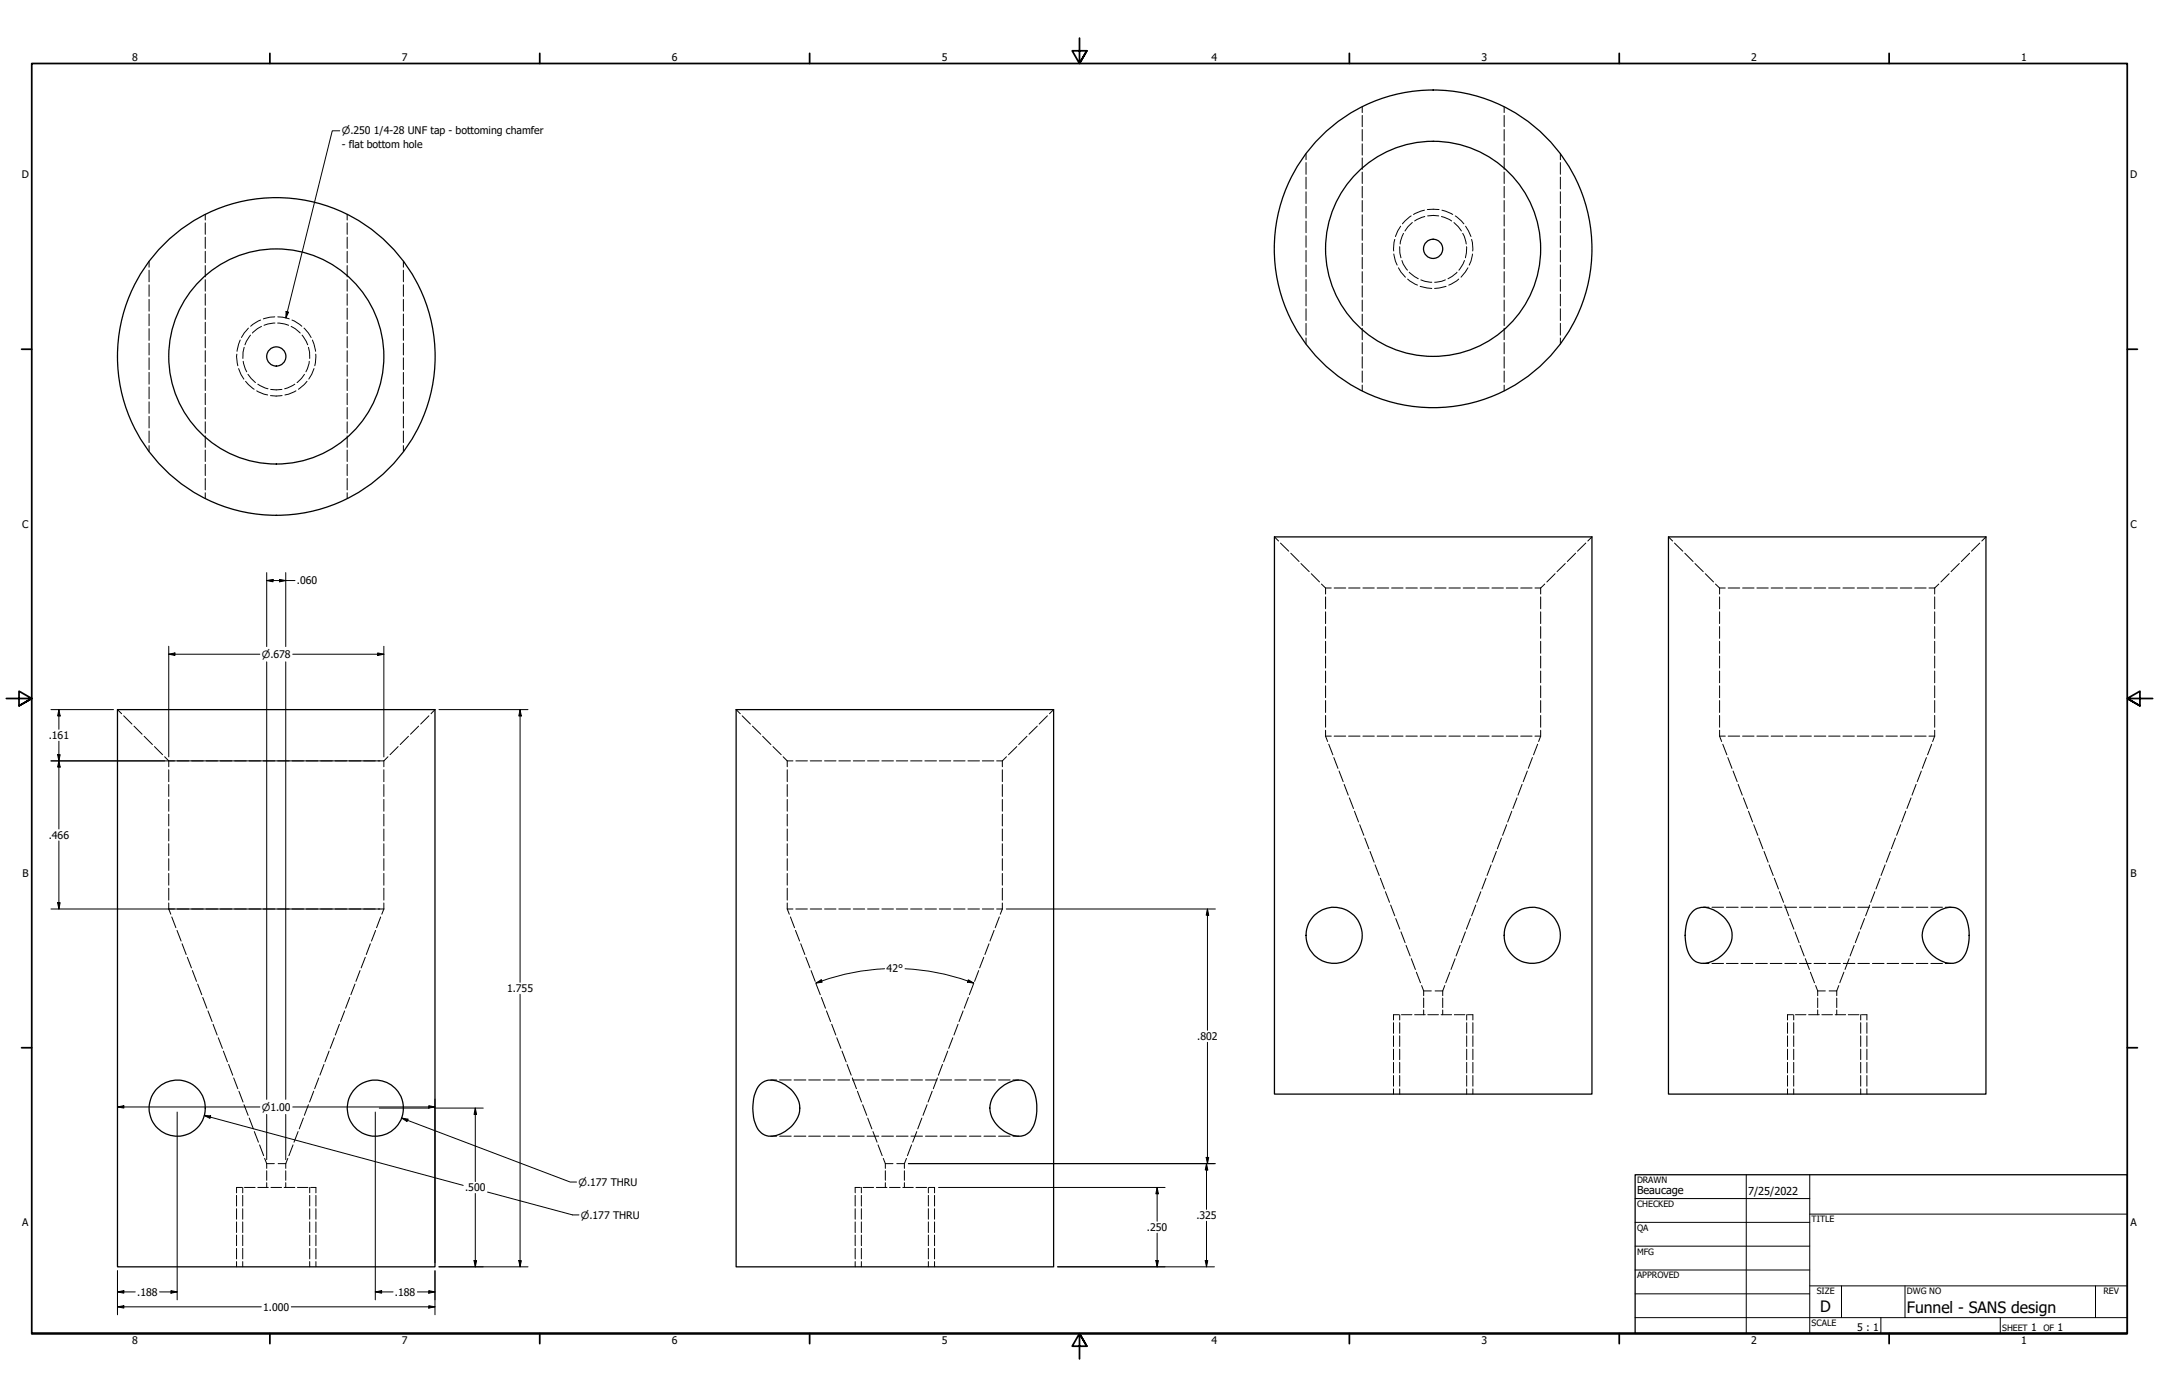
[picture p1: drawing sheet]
<svg xmlns="http://www.w3.org/2000/svg" width="864mm" height="559mm" viewBox="0 0 864 559" stroke-linecap="round" stroke-linejoin="round" font-family="sans-serif">
<!-- layer: Hidden (ANSI) -->
<g fill="none" stroke="#000" stroke-width=".4">
<path d="M544.9 42.7v2.3M544.9 46.2v4.5M544.9 51.8v4.6M544.9 57.5v4.5M601.7 42.7v2.3M601.7 46.2v4.5M601.7 51.8v4.6M601.7 57.5v4.5M522.4 61.5v2.4M522.4 65v4.7M522.4 70.9v4.7M522.4 76.7v4.7"/>
<path d="M544.9 63.2v4.6M544.9 68.8v4.6M544.9 74.5v4.6M601.7 63.2v4.6M601.7 68.8v4.6M601.7 74.5v4.6M624.1 61.5v2.4M624.1 65v4.7M624.1 70.9v4.7M624.1 76.7v4.7M82.1 85.7v2.3M82.1 89.2v4.5"/>
<path d="M82.1 94.9v4.5M138.9 85.7v2.3M138.9 89.2v4.5M138.9 94.9v4.5M522.4 82.6v4.6M522.4 88.5v4.6M522.4 94.3v4.6M544.9 80.2v4.6M544.9 85.9v4.5M544.9 91.6v4.5M544.9 97.3v4.5M559.9 98.7v2.5l.5 1.9"/>
<path d="M561.4 93.3l-1.3 3.4v.9M565 89l-1.8 1.7-1.2 1.7M569.9 86.6l-4.1 1.8M571.1 86.4h4.4M576.6 86.6l4 1.8M581.6 89l3 3.4M585.1 93.3l.6 1.3 .8 3M586.6 98.7l-.4 4.4M601.7 80.2v4.6M601.7 85.9v4.5M601.7 91.6v4.5M601.7 97.3v4.5"/>
<path d="M624.1 82.6v4.6M624.1 88.5v4.6M624.1 94.3v4.6M59.6 104.5v2.4M59.6 108.1v4.6M59.6 113.9v4.7M59.6 119.8v4.7M82.1 100.5v4.6M82.1 106.2v4.5M82.1 111.9v4.6M82.1 117.5v4.6M138.9 100.5v4.6"/>
<path d="M138.9 106.2v4.5M138.9 111.9v4.6M138.9 117.5v4.6M161.4 104.5v2.4M161.4 108.1v4.6M161.4 113.9v4.7M161.4 119.8v4.7M522.4 100.1v4.7M522.4 106v4.7M522.4 111.8v4.7M522.4 117.7v4.7M544.9 102.9v4.6"/>
<path d="M544.9 108.6v4.6M544.9 114.3v4.6M560.8 104.2l.5 1.4 1.7 2.5M563.7 108.9l3.6 2.6M568.3 112l1.6 .5 2.8 .4M578.2 112l-1.6 .5-2.8 .4M582.8 108.9l-2 1.7-1.6 .9M585.8 104.2l-2.2 3.9M601.7 102.9v4.6M601.7 108.6v4.6M601.7 114.3v4.6M624.1 100.1v4.7"/>
<path d="M624.1 106v4.7M624.1 111.8v4.7M624.1 117.7v4.7M59.6 125.6v4.7M59.6 131.4v4.7M59.6 137.3v4.7M82.1 123.3v4.5M82.1 128.9v4.6M82.1 134.6v4.5M97.7 138.9l-.5 1.9v2.6M100.2 134l-2.2 3.9M104.6 130.6l-1.6 .8-2 1.8"/>
<path d="M110 129.2l-4.4 .9M111.1 129.2l4.3 .9M116.5 130.6l1.5 .8 2.1 1.8M120.8 134l2.3 3.9M123.4 138.9l.4 1.9 .1 2.6M138.9 123.3v4.5M138.9 128.9v4.6M138.9 134.6v4.5M161.4 125.6v4.7M161.4 131.4v4.7M161.4 137.3v4.7M522.4 123.5v4.7"/>
<path d="M522.4 129.3v4.7M522.4 135.2v2.3M544.9 120v4.5M544.9 125.7v4.5M544.9 131.3v4.6M544.9 137v4.5M601.7 120v4.5M601.7 125.7v4.5M601.7 131.3v4.6M601.7 137v4.5M624.1 123.5v4.7M624.1 129.3v4.7"/>
<path d="M624.1 135.2v2.3M59.6 143.1v4.7M59.6 149v4.7M59.6 154.8v4.7M82.1 140.3v4.5M82.1 146v4.5M82.1 151.6v4.6M82.1 157.4v4.5M97.3 144.5l1.4 4.2M99.2 149.7l3 3.3M103.1 153.7l4.1 1.8M108.3 155.8h4.5"/>
<path d="M117.9 153.7l-4 1.8M121.8 149.7l-1.2 1.7-1.8 1.6M123.7 144.5l-1.3 4.2M138.9 140.3v4.5M138.9 146v4.5M138.9 151.6v4.6M138.9 157.4v4.5M161.4 143.1v4.7M161.4 149v4.7M161.4 154.8v4.7M544.9 142.7v4.6M544.9 148.4v4.5"/>
<path d="M544.9 154.1v2.2M601.7 142.7v4.6M601.7 148.4v4.5M601.7 154.1v2.2M59.6 160.7v4.7M59.6 166.6v4.6M59.6 172.4v4.6M59.6 178.2v2.4M82.1 163v4.6M82.1 168.7v4.5M82.1 174.4v4.5M138.9 163v4.6"/>
<path d="M138.9 168.7v4.5M138.9 174.4v4.5M161.4 160.7v4.7M161.4 166.6v4.6M161.4 172.4v4.6M161.4 178.2v2.4M82.1 180v4.6M82.1 185.7v4.5M82.1 191.4v4.6M82.1 197.1v2.3M138.9 180v4.6M138.9 185.7v4.5"/>
<path d="M138.9 191.4v4.6M138.9 197.1v2.3M509.8 214.8l1.6 1.6M512.2 217.2l3.3 3.3M634.3 217.2l-3.3 3.3M636.8 214.8l-1.7 1.6M667.4 214.8l1.6 1.6M669.8 217.2l3.3 3.3M791.9 217.2l-3.3 3.3M794.4 214.8l-1.7 1.6M516.3 221.3l3.3 3.3M520.4 225.4l3.3 3.3"/>
<path d="M524.5 229.5l3.3 3.3M528.6 233.6l1.6 1.6M530.2 235.2h2.3M530.2 235.2v2.4M530.2 238.8v4.7M533.7 235.2h4.6M539.4 235.2h4.6M545.1 235.2h4.6M550.9 235.2h4.6M556.6 235.2h4.6M562.4 235.2h4.5M568.1 235.2h4.6"/>
<path d="M573.8 235.2h4.6M579.6 235.2h4.5M585.3 235.2h4.6M591.1 235.2h4.5M596.8 235.2h4.5M602.5 235.2h4.6M608.3 235.2h4.5M614 235.2h2.3M616.3 235.2v2.4M616.3 238.8v4.7M617.9 233.6l-1.6 1.6M622 229.5l-3.3 3.3"/>
<path d="M626.1 225.4l-3.3 3.3M630.2 221.3l-3.3 3.3M673.9 221.3l3.3 3.3M678 225.4l3.3 3.3M682.1 229.5l3.3 3.3M686.2 233.6l1.6 1.6M687.8 235.2h2.3M687.8 235.2v2.4M687.8 238.8v4.7M691.3 235.2h4.6M697 235.2h4.6M702.8 235.2h4.5"/>
<path d="M708.5 235.2h4.6M714.2 235.2h4.6M720 235.2h4.5M725.7 235.2h4.6M731.5 235.2h4.5M737.2 235.2h4.5M742.9 235.2h4.6M748.7 235.2h4.5M754.4 235.2h4.6M760.1 235.2h4.6M765.9 235.2h4.5M771.6 235.2h2.3"/>
<path d="M773.9 235.2v2.4M773.9 238.8v4.7M775.5 233.6l-1.6 1.6M779.7 229.5l-3.3 3.3M783.7 225.4l-3.3 3.3M787.8 221.3l-3.3 3.3M530.2 244.7v4.7M530.2 250.6v4.7M530.2 256.5v4.8M616.3 244.7v4.7M616.3 250.6v4.7M616.3 256.5v4.8"/>
<path d="M687.8 244.7v4.7M687.8 250.6v4.7M687.8 256.5v4.8M773.9 244.7v4.7M773.9 250.6v4.7M773.9 256.5v4.8M530.2 262.4v4.8M530.2 268.4v4.7M530.2 274.3v4.8M616.3 262.4v4.8M616.3 268.4v4.7M616.3 274.3v4.8"/>
<path d="M687.8 262.4v4.8M687.8 268.4v4.7M687.8 274.3v4.8M773.9 262.4v4.8M773.9 268.4v4.7M773.9 274.3v4.8M47 283.8l1.6 1.7M49.5 286.3l3.3 3.3M53.6 290.4l3.2 3.3M57.7 294.5l3.3 3.3M61.8 298.6l3.2 3.3M159.3 298.6l-3.3 3.3"/>
<path d="M163.4 294.5l-3.3 3.3M167.4 290.4l-3.2 3.3M171.6 286.3l-3.3 3.3M174 283.8l-1.6 1.7M294.4 283.8l1.7 1.7M296.9 286.3l3.3 3.3M301 290.4l3.3 3.3M305.1 294.5l3.3 3.3M309.2 298.6l3.3 3.3M406.7 298.6l-3.3 3.3M410.8 294.5l-3.3 3.3M414.9 290.4l-3.3 3.3"/>
<path d="M419 286.3l-3.3 3.3M421.4 283.8l-1.6 1.7M530.2 294.4h2.3M530.2 294.4l.9 2.2M530.2 280.2v4.8M530.2 286.2v4.7M530.2 292.1v2.3M531.5 297.7l1.6 4.2M533.7 294.4h4.6M539.4 294.4h4.6M545.1 294.4h4.6M550.9 294.4h4.6"/>
<path d="M556.6 294.4h4.6M562.4 294.4h4.5M568.1 294.4h4.6M573.8 294.4h4.6M579.6 294.4h4.5M585.3 294.4h4.6M591.1 294.4h4.5M596.8 294.4h4.5M602.5 294.4h4.6M608.3 294.4h4.5M614 294.4h2.3M615.1 297.7l-1.7 4.2"/>
<path d="M616.3 294.4l-.9 2.2M616.3 280.2v4.8M616.3 286.2v4.7M616.3 292.1v2.3M687.8 294.4h2.3M687.8 294.4l.9 2.2M687.8 280.2v4.8M687.8 286.2v4.7M687.8 292.1v2.3M689.1 297.7l1.7 4.2M691.3 294.4h4.6M697 294.4h4.6"/>
<path d="M702.8 294.4h4.5M708.5 294.4h4.6M714.2 294.4h4.6M720 294.4h4.5M725.7 294.4h4.6M731.5 294.4h4.5M737.2 294.4h4.5M742.9 294.4h4.6M748.7 294.4h4.5M754.4 294.4h4.6M760.1 294.4h4.6M765.9 294.4h4.5"/>
<path d="M771.6 294.4h2.3M772.7 297.7l-1.7 4.2M773.9 294.4l-.9 2.2M773.9 280.2v4.8M773.9 286.2v4.7M773.9 292.1v2.3M65.8 302.7l1.7 1.7M67.5 304.4h2.3M67.5 304.4v2.3M67.5 307.9v4.8M67.5 313.8v4.8M67.5 319.8v4.7"/>
<path d="M70.9 304.4h4.6M76.6 304.4h4.7M82.4 304.4h4.6M88.1 304.4h4.6M93.9 304.4h4.6M99.6 304.4h4.6M105.3 304.4h4.6M111.1 304.4h4.6M116.8 304.4h4.6M122.6 304.4h4.5M128.3 304.4h4.6M134 304.4h4.6"/>
<path d="M139.8 304.4h4.5M145.5 304.4h4.6M151.3 304.4h2.2M153.5 304.4v2.3M153.5 307.9v4.8M153.5 313.8v4.8M153.5 319.8v4.7M155.2 302.7l-1.7 1.7M313.2 302.7l1.7 1.7M314.9 304.4h2.3M314.9 304.4v2.3M314.9 307.9v4.8"/>
<path d="M314.9 313.8v4.8M314.9 319.8v4.7M318.3 304.4h4.7M324.1 304.4h4.6M329.8 304.4h4.6M335.5 304.4h4.7M341.3 304.4h4.6M347 304.4h4.6M352.7 304.4h4.7M358.5 304.4h4.6M364.2 304.4h4.6M370 304.4h4.6"/>
<path d="M375.7 304.4h4.6M381.4 304.4h4.6M387.2 304.4h4.6M392.9 304.4h4.6M398.7 304.4h2.2M400.9 304.4v2.3M400.9 307.9v4.8M400.9 313.8v4.8M400.9 319.8v4.7M402.6 302.7l-1.7 1.7M533.5 303l1.7 4.3M535.6 308.4l1.7 4.3"/>
<path d="M537.7 313.8l1.6 4.3M539.8 319.2l1.6 4.2M606.8 319.2l-1.6 4.2M608.8 313.8l-1.6 4.3M610.9 308.4l-1.6 4.3M613 303l-1.7 4.3M691.1 303l1.7 4.3M693.2 308.4l1.7 4.3M695.3 313.8l1.6 4.3M697.4 319.2l1.6 4.2M764.4 319.2l-1.6 4.2M766.4 313.8l-1.6 4.3"/>
<path d="M768.5 308.4l-1.6 4.3M770.6 303l-1.7 4.3M67.5 325.7v4.7M67.5 331.6v4.8M67.5 337.5v4.8M153.5 325.7v4.7M153.5 331.6v4.8M153.5 337.5v4.8M314.9 325.7v4.7M314.9 331.6v4.8M314.9 337.5v4.8M400.9 325.7v4.7"/>
<path d="M400.9 331.6v4.8M400.9 337.5v4.8M541.8 324.5l1.6 4.3M543.9 329.9l1.6 4.2M545.9 335.2l1.7 4.3M600.6 335.2l-1.7 4.3M602.7 329.9l-1.7 4.2M604.7 324.5l-1.6 4.3M699.4 324.5l1.6 4.3M701.5 329.9l1.6 4.2M703.5 335.2l1.7 4.3M758.2 335.2l-1.7 4.3"/>
<path d="M760.3 329.9l-1.7 4.2M762.3 324.5l-1.6 4.3M67.5 343.5v4.7M67.5 349.4v4.7M67.5 355.3v4.7M153.5 343.5v4.7M153.5 349.4v4.7M153.5 355.3v4.7M314.9 343.5v4.7M314.9 349.4v4.7M314.9 355.3v4.7M400.9 343.5v4.7"/>
<path d="M400.9 349.4v4.7M400.9 355.3v4.7M548 340.6l1.7 4.3M550 345.9l1.7 4.3M552.1 351.3l1.7 4.3M554.2 356.7l1.6 4.2M592.3 356.7l-1.6 4.2M594.4 351.3l-1.6 4.3M596.5 345.9l-1.7 4.3M598.6 340.6l-1.7 4.3M705.6 340.6l1.7 4.3M707.6 345.9l1.7 4.3"/>
<path d="M709.7 351.3l1.7 4.3M711.8 356.7l1.6 4.2M749.9 356.7l-1.6 4.2M752 351.3l-1.6 4.3M754.1 345.9l-1.7 4.3M756.2 340.6l-1.7 4.3M67.5 363.6h2.3M67.5 363.6l.8 2.1M67.5 361.2v2.4M68.7 366.8l1.7 4.3M70.8 372.2l1.7 4.2M70.9 363.6h4.6"/>
<path d="M72.8 377.5l1.7 4.3M76.6 363.6h4.7M82.4 363.6h4.6M88.1 363.6h4.6M93.9 363.6h4.6M99.6 363.6h4.6M105.3 363.6h4.6M111.1 363.6h4.6M116.8 363.6h4.6M122.6 363.6h4.5M128.3 363.6h4.6M134 363.6h4.6"/>
<path d="M139.8 363.6h4.5M145.5 363.6h4.6M148.1 377.5l-1.6 4.3M150.2 372.2l-1.6 4.2M151.3 363.6h2.2M152.3 366.8l-1.7 4.3M153.5 363.6l-.8 2.1M153.5 361.2v2.4M314.9 363.6h2.3M314.9 363.6l.8 2.1M314.9 361.2v2.4M316.2 366.8l1.6 4.3"/>
<path d="M318.2 372.2l1.6 4.2M318.3 363.6h4.7M320.3 377.5l1.6 4.3M324.1 363.6h4.6M329.8 363.6h4.6M335.5 363.6h4.7M341.3 363.6h4.6M347 363.6h4.6M352.7 363.6h4.7M358.5 363.6h4.6M364.2 363.6h4.6M370 363.6h4.6"/>
<path d="M375.7 363.6h4.6M381.4 363.6h4.6M387.2 363.6h4.6M392.9 363.6h4.6M395.6 377.5l-1.6 4.3M397.6 372.2l-1.6 4.2M398.7 363.6h2.2M399.7 366.8l-1.6 4.3M400.9 363.6l-.8 2.1M400.9 361.2v2.4M556.3 362l1.6 4.3M558.3 367.4l1.6 4.3"/>
<path d="M560.4 372.7l1.6 4.4M562.4 378.1l1.7 4.3M584.1 378.1l-1.7 4.3M586.2 372.7l-1.7 4.4M588.2 367.4l-1.7 4.3M590.3 362l-1.7 4.3M681.2 362.9h2.4M684.8 362.9h4.6M690.6 362.9h4.7M696.4 362.9h4.7M702.2 362.9h4.7M708.1 362.9h4.7"/>
<path d="M713.9 362l1.6 4.3M713.9 362.9h4.7M715.9 367.4l1.6 4.3M718 372.7l1.6 4.4M719.8 362.9h4.7M720 378.1l1.7 4.3M725.6 362.9h4.7M731.5 362.9h4.7M737.3 362.9h4.6M741.7 378.1l-1.7 4.3M743.1 362.9h4.7M743.8 372.7l-1.7 4.4"/>
<path d="M745.8 367.4l-1.6 4.3M747.9 362l-1.6 4.3M749 362.9h4.6M754.8 362.9h4.7M760.7 362.9h4.6M766.5 362.9h4.6M772.4 362.9h4.6M778.1 362.9h2.4M74.9 382.9l1.7 4.3M77 388.2l1.6 4.4M79.1 393.6l1.6 4.3M81.1 399l1.6 4.3"/>
<path d="M139.9 399l-1.7 4.3M142 393.6l-1.7 4.3M144 388.2l-1.6 4.4M146.1 382.9l-1.6 4.3M322.3 382.9l1.7 4.3M324.4 388.2l1.7 4.4M326.5 393.6l1.6 4.3M328.5 399l1.7 4.3M387.3 399l-1.6 4.3M389.4 393.6l-1.7 4.3M391.5 388.2l-1.7 4.4M393.5 382.9l-1.6 4.3"/>
<path d="M564.5 383.5l1.7 4.3M566.5 388.9l1.7 4.2M568.6 394.2l.9 2.2M569.5 396.4h3M569.5 396.4v1.9M569.5 399.2v3.8M574 396.4h3.1M577.1 396.4v1.9M577.1 399.2v3.8M577.9 394.2l-.8 2.2M579.9 388.9l-1.6 4.2M582 383.5l-1.6 4.3"/>
<path d="M681.2 385.4h2.4M684.8 385.4h4.6M690.6 385.4h4.7M696.4 385.4h4.7M702.2 385.4h4.7M708.1 385.4h4.7M713.9 385.4h4.7M719.8 385.4h4.7M722.1 383.5l1.7 4.3M724.2 388.9l1.6 4.2M725.6 385.4h4.7M726.2 394.2l.9 2.2"/>
<path d="M727.1 396.4h3M727.1 396.4v1.9M727.1 399.2v3.8M731.5 385.4h4.7M731.6 396.4h3.1M734.7 396.4v1.9M734.7 399.2v3.8M735.5 394.2l-.8 2.2M737.3 385.4h4.6M737.6 388.9l-1.7 4.2M739.6 383.5l-1.6 4.3M743.1 385.4h4.7"/>
<path d="M749 385.4h4.6M754.8 385.4h4.7M760.7 385.4h4.6M766.5 385.4h4.6M772.4 385.4h4.6M778.1 385.4h2.4M83.2 404.4l1.6 4.2M85.2 409.7l1.7 4.3M87.3 415.1l1.7 4.3M133.7 415.1l-1.6 4.3M135.8 409.7l-1.7 4.3M137.9 404.4l-1.7 4.2"/>
<path d="M330.6 404.4l1.6 4.2M332.7 409.7l1.6 4.3M334.7 415.1l1.7 4.3M381.1 415.1l-1.6 4.3M383.2 409.7l-1.6 4.3M385.3 404.4l-1.7 4.2M557.4 405.9h2.1M559.9 405.9v2.1M559.9 409.1v4.2M559.9 414.3v4.3M559.9 419.7v4.2M560.6 405.9h4.2"/>
<path d="M565.8 405.9h4.3M569.5 404v1.9M571.1 405.9h4.3M576.5 405.9h4.1M577.1 404v1.9M581.7 405.9h4.3M586.7 405.9v2.1M586.7 409.1v4.2M586.7 414.3v4.3M586.7 419.7v4.2M587 405.9h2.2M715 405.9h2.1"/>
<path d="M717.5 405.9v2.1M717.5 409.1v4.2M717.5 414.3v4.3M717.5 419.7v4.2M718.2 405.9h4.2M723.5 405.9h4.2M727.1 404v1.9M728.7 405.9h4.3M734.1 405.9h4.2M734.7 404v1.9M739.3 405.9h4.3M744.3 405.9v2.1"/>
<path d="M744.3 409.1v4.2M744.3 414.3v4.3M744.3 419.7v4.2M744.6 405.9h2.2M89.3 420.4l1.7 4.4M91.4 425.8l1.7 4.3M93.5 431.2l1.6 4.3M95.6 436.5l1.6 4.3M125.5 436.5l-1.7 4.3M127.5 431.2l-1.6 4.3M129.6 425.8l-1.6 4.3M131.6 420.4l-1.6 4.4"/>
<path d="M308.3 432h2.3M311.8 432h4.7M317.6 432h4.7M323.5 432h4.7M329.3 432h4.7M335.2 432h4.7M336.8 420.4l1.7 4.4M338.8 425.8l1.7 4.3M340.9 431.2l1.7 4.3M341 432h4.7M343 436.5l1.6 4.3M346.8 432h4.7"/>
<path d="M352.7 432h4.7M358.5 432h4.7M364.4 432h4.6M370.2 432h4.6M372.9 436.5l-1.7 4.3M375 431.2l-1.7 4.3M376 432h4.7M377 425.8l-1.7 4.3M379.1 420.4l-1.7 4.4M381.9 432h4.6M387.7 432h4.7M393.6 432h4.6"/>
<path d="M399.4 432h4.7M405.2 432h2.3M559.9 424.9v4.3M559.9 430.2v4.3M559.9 435.5v2.1M586.7 424.9v4.3M586.7 430.2v4.3M586.7 435.5v2.1M717.5 424.9v4.3M717.5 430.2v4.3M717.5 435.5v2.1M744.3 424.9v4.3"/>
<path d="M744.3 430.2v4.3M744.3 435.5v2.1M97.6 441.9l1.7 4.3M99.7 447.2l1.6 4.3M101.7 452.6l1.7 4.3M103.8 458l1.7 4.3M117.2 458l-1.6 4.3M119.3 452.6l-1.7 4.3M121.3 447.2l-1.6 4.3M123.4 441.9l-1.7 4.3M308.3 454.5h2.3M311.8 454.5h4.7"/>
<path d="M317.6 454.5h4.7M323.5 454.5h4.7M329.3 454.5h4.7M335.2 454.5h4.7M341 454.5h4.7M345.1 441.9l1.6 4.3M346.8 454.5h4.7M347.1 447.2l1.6 4.3M349.2 452.6l1.6 4.3M351.2 458l1.7 4.3M352.7 454.5h4.7M358.5 454.5h4.7"/>
<path d="M364.4 454.5h4.6M364.6 458l-1.6 4.3M366.7 452.6l-1.6 4.3M368.7 447.2l-1.6 4.3M370.2 454.5h4.6M370.8 441.9l-1.6 4.3M376 454.5h4.7M381.9 454.5h4.6M387.7 454.5h4.7M393.6 454.5h4.6M399.4 454.5h4.7M405.2 454.5h2.3"/>
<path d="M94.6 475h2.2M97.1 475v2.1M97.1 478.2v4.2M97.8 475h4.2M103.1 475h4.2M105.9 463.4l.8 2.1M106.7 465.5h3M106.7 465.5v1.9M106.7 468.3v3.8M106.7 473.1v1.9M108.4 475h4.2M111.3 465.5h3"/>
<path d="M113.7 475h4.2M114.3 465.5v1.9M114.3 468.3v3.8M114.3 473.1v1.9M115.1 463.4l-.8 2.1M119 475h4.2M123.9 475v2.1M123.9 478.2v4.2M124.3 475h2.1M342.1 475h2.1M344.6 475v2.1M344.6 478.2v4.2"/>
<path d="M345.2 475h4.2M350.5 475h4.3M353.3 463.4l.8 2.1M354.1 465.5h3.1M354.1 465.5v1.9M354.1 468.3v3.8M354.1 473.1v1.9M355.8 475h4.2M358.7 465.5h3.1M361.1 475h4.2M361.8 465.5v1.9M361.8 468.3v3.8"/>
<path d="M361.8 473.1v1.9M362.6 463.4l-.8 2.1M366.4 475h4.2M371.3 475v2.1M371.3 478.2v4.2M371.7 475h2.1M97.1 483.5v4.2M97.1 488.8v4.2M97.1 494v4.3M97.1 499.4v4.2M123.9 483.5v4.2M123.9 488.8v4.2"/>
<path d="M123.9 494v4.3M123.9 499.4v4.2M344.6 483.5v4.2M344.6 488.8v4.2M344.6 494v4.3M344.6 499.4v4.2M371.3 483.5v4.2M371.3 488.8v4.2M371.3 494v4.3M371.3 499.4v4.2M97.1 504.6v2.1M123.9 504.6v2.1"/>
<path d="M344.6 504.6v2.1M371.3 504.6v2.1"/>
</g>
<!-- layer: Hidden Narrow (ANSI) -->
<g fill="none" stroke="#000" stroke-width=".4">
<path d="M557.9 95.8l-.4 4.6M560.3 90.5l-2.1 4.1M564.5 86.4l-3.5 3.1M569.8 84.1l-4.4 1.7M570.9 83.8h4.7M576.8 84.1l4.3 1.7M582.1 86.4l3.4 3.1M586.2 90.5l2.2 4.1M588.6 95.8l.5 4.6M557.5 101.6l.7 2.9 .7 1.5M559.4 107.1l1 1.7 1.8 2.1M563.1 111.6l3.9 2.4"/>
<path d="M568.1 114.6l4.6 .8M578.4 114.6l-4.6 .8M583.5 111.6l-4 2.4M587.2 107.1l-2.8 3.8M589 101.6l-.6 2.9-.7 1.5M96.1 136l-1.3 4.5M99.4 131.3l-2.8 3.7M104.3 128l-4 2.5M109.9 126.7l-1.9 .2-2.7 .7M111.1 126.7l1.9 .2 2.7 .7M116.8 128l3.9 2.5M121.6 131.3l1.8 1.9 1.1 1.8"/>
<path d="M125 136l1.2 4.5M94.7 141.7l.4 4.6M95.4 147.4l2.1 4.2M98.2 152.5l3.5 3.2M102.7 156.3l2.9 1.4 1.5 .3M108.2 158.2h4.6M118.4 156.3l-3 1.4-1.4 .3M122.8 152.5l-3.4 3.2M125.6 147.4l-2.1 4.2M126.3 141.7l-.4 4.6M557.4 405.9v2.1M557.4 409.1v4.2"/>
<path d="M557.4 414.3v4.3M557.4 419.7v4.2M589.2 405.9v2.1M589.2 409.1v4.2M589.2 414.3v4.3M589.2 419.7v4.2M715 405.9v2.1M715 409.1v4.2M715 414.3v4.3M715 419.7v4.2M746.8 405.9v2.1M746.8 409.1v4.2"/>
<path d="M746.8 414.3v4.3M746.8 419.7v4.2M557.4 424.9v4.3M557.4 430.2v4.3M557.4 435.5v2.1M589.2 424.9v4.3M589.2 430.2v4.3M589.2 435.5v2.1M715 424.9v4.3M715 430.2v4.3M715 435.5v2.1M746.8 424.9v4.3"/>
<path d="M746.8 430.2v4.3M746.8 435.5v2.1M94.6 475v2.1M94.6 478.2v4.2M126.4 475v2.1M126.4 478.2v4.2M342.1 475v2.1M342.1 478.2v4.2M373.8 475v2.1M373.8 478.2v4.2M94.6 483.5v4.2M94.6 488.8v4.2"/>
<path d="M94.6 494v4.3M94.6 499.4v4.2M126.4 483.5v4.2M126.4 488.8v4.2M126.4 494v4.3M126.4 499.4v4.2M342.1 483.5v4.2M342.1 488.8v4.2M342.1 494v4.3M342.1 499.4v4.2M373.8 483.5v4.2M373.8 488.8v4.2"/>
<path d="M373.8 494v4.3M373.8 499.4v4.2M94.6 504.6v2.1M126.4 504.6v2.1M342.1 504.6v2.1M373.8 504.6v2.1"/>
</g>
<!-- layer: Visible (ANSI) -->
<g fill="none" stroke="#000" stroke-width=".51">
<path d="M509.8 214.8h127v222.8h-127zM667.4 214.8h127v222.8h-127zM47 283.8h127v222.9h-127zM294.4 283.8h127v222.9h-127zM677 364.7a6.7 6.7 0 0 1 8.4-.8 11.8 11.8 0 0 1 7.4 11.4 12.8 12.8 0 0 1-12.4 10 7.8 7.8 0 0 1-6-7.3 17.9 17.9 0 0 1 2-12.6zM772.3 366.8a10.3 10.3 0 0 1 10.6-3.5 9.6 9.6 0 0 1 4.6 8.3 14.8 14.8 0 0 1-3.2 12.4l-1.4 .9a8.7 8.7 0 0 1-8.2-1.5 10.8 10.8 0 0 1-5.5-11.7l1-2.2zM303.9 433.9a6.8 6.8 0 0 1 8.5-.9 11.4 11.4 0 0 1 7.2 12.7 13.1 13.1 0 0 1-12.2 8.8 7.5 7.5 0 0 1-5.7-6.3 18 18 0 0 1 2.2-14.3zM399.4 435.9a11.3 11.3 0 0 1 10.5-3.5 9.5 9.5 0 0 1 4.7 8.3 14.4 14.4 0 0 1-3.4 12.6 6.8 6.8 0 0 1-7.8 .2 11.2 11.2 0 0 1-7.1-12.6l1-2.2z"/>
<circle cx="573.2" cy="99.5" r="3.8"/>
<circle cx="573.2" cy="99.5" r="63.5"/>
<circle cx="573.2" cy="99.5" r="43"/>
<circle cx="110.5" cy="142.6" r="43"/>
<circle cx="110.5" cy="142.6" r="63.5"/>
<circle cx="110.5" cy="142.6" r="3.8"/>
<circle cx="533.6" cy="374.1" r="11.2"/>
<circle cx="612.9" cy="374.1" r="11.2"/>
<circle cx="70.9" cy="443.3" r="11.2"/>
<circle cx="150.1" cy="443.2" r="11.2"/>
</g>
<!-- layer: Border (ANSI) -->
<g fill="none" stroke="#000" stroke-width=".7">
<path d="M431.8 15.2v10.2l-2.9-5.1h5.8l-2.9 5.1 2.9-5.1M107.9 21.3v4.1M215.9 21.3v4.1M323.8 21.3v4.1M539.8 21.3v4.1M647.7 21.3v4.1M755.6 21.3v4.1M8.6 139.7h4.1M850.9 139.7h4.1M2.5 279.4h10.2l-5.1-2.9v5.8l5.1-2.9-5.1 2.9M861.1 279.4h-10.2l5.1-2.9v5.8l-5.1-2.9 5.1 2.9M8.6 419.1h4.1"/>
<path d="M850.9 419.1h4.1M12.7 533.4v-508h838.2v508h-838.2h838.2M107.9 533.4v4.1M215.9 533.4v4.1M323.8 533.4v4.1M434.7 538.5l-2.9-5.1 2.9 5.1h-5.8l2.9-5.1v10.2M539.8 533.4v4.1M647.7 533.4v4.1M755.6 533.4v4.1"/>
</g>
<!-- layer: Title (ANSI) -->
<g fill="none" stroke="#000" stroke-width=".4">
<path d="M654 479.4h69.9M698.5 469.9v63.5M723.9 469.9v63.5M654 488.9h69.9M654 498.5h69.9M723.9 485.6h127M654 508h69.9M654 517.5h69.9M723.9 514.3h127M736.6 514.3v12.7M762 514.3v12.7M838.2 514.3v12.7"/>
<path d="M654 527h196.9M752.3 527v6.4M800.1 527v6.4"/>
</g>
<path d="M654 469.9h196.9v63.5h-196.9z" fill="none" stroke="#000" stroke-width=".51"/>
<!-- layer: Dimension (ANSI) -->
<g fill="none" stroke="#000" stroke-width=".4">
<path d="M135.9 52.3h-3l-18.5 74.8M114.4 124.6l1 .2-1 2.3zM106.7 232.2l2.5-.4v.9zM106.7 232.2h11.3M106.7 229v29.6M111.8 231.8l2.5 .4-2.5 .5zM114.3 229v29.6M67.5 258.5v44.3M153.5 258.5v44.3M67.5 261.7l2.5-.5v1zM67.5 261.7h36.4M106.7 264.7v175"/>
<path d="M114.3 264.7v175M117.1 261.7h36.4M151.1 261.2l2.4 .5-2.4 .5zM20.4 283.8h25M23.6 283.8l.5 2.6h-1zM23.6 283.8v7.9M23.6 296.5v35.1M175.6 283.8h35.6M208 283.8l.5 2.6h-1zM208 283.8v109.1M20.4 304.4h131.6M23.1 301.9h1l-.5 2.5z"/>
<path d="M23.6 304.4l.5 2.4h-1zM23.6 336.4v27.2M20.4 363.6h131.6M23.1 361.1h1l-.5 2.5zM402.5 363.6h83.7M483 363.6l.5 2.5h-1zM483 363.6v48.5M208 397.7v109M326.3 393.3l2.2-1.4 .4 1zM353.9 387.5a88.8 88.8 0 0 0-27.6 5.8M362 387.5a88.9 88.9 0 0 1 27.5 5.8M387.3 391.9l2.2 1.4-2.5-.4z"/>
<path d="M483 416.9v48.6M47 439.6v65.5M174 439.6v65.5M47 442.8l2.5-.5v.9zM47 442.8h56.9M70.9 444.8v75.1M106.7 445.8v18.1M114.3 445.8v18.1M117.1 442.8h56.9M150.1 444.8v75.1M151.7 443.2h19.9M171.5 442.3l2.5 .5-2.5 .4z"/>
<path d="M173.9 443.2h19.4M190.1 443.2l.5 2.6h-1zM190.1 443.2v29.4M190.1 477.4v29.3M363.3 465.5h122.9M375.4 475h90.6M462.9 475l.5 2.5h-1.1zM462.9 475v13.5M482.5 463h1l-.5 2.5zM482.6 465.5l.5 2.5h-1zM482.6 465.5v18.2M462.9 493.3v13.4"/>
<path d="M482.6 488.5v18.2M47 516.8l2.5-.5v1zM47 508.3v17.6M47 516.8h7.1M63.8 516.8h7.1M68.4 516.3l2.5 .5-2.5 .5zM150.1 516.8l2.6-.5v1zM150.1 516.8h7.1M166.9 516.8h7.1M171.5 516.3l2.5 .5-2.5 .5zM174 508.3v17.6M175.6 506.7h35.6"/>
<path d="M189.6 504.3h1l-.5 2.4zM207.5 504.3h1l-.5 2.4zM423 506.7h62.8M462.3 504.3h1.1l-.5 2.4zM482.1 504.3h1l-.5 2.4zM47 522.7l2.5-.4v.9zM47 522.7h57.5M116.5 522.7h57.5M171.5 522.3l2.5 .4-2.5 .5z"/>
</g>
<g fill="#000">
<path d="M114.4 124.6l1 .2-1 2.3z" fill-rule="evenodd"/>
<path d="M106.7 232.2l2.5-.4v.9z" fill-rule="evenodd"/>
<path d="M111.8 231.8l2.5 .4-2.5 .5z" fill-rule="evenodd"/>
<path d="M67.5 261.7l2.5-.5v1z" fill-rule="evenodd"/>
<path d="M151.1 261.2l2.4 .5-2.4 .5z" fill-rule="evenodd"/>
<path d="M23.6 283.8l.5 2.6h-1z" fill-rule="evenodd"/>
<path d="M208 283.8l.5 2.6h-1z" fill-rule="evenodd"/>
<path d="M23.1 301.9h1l-.5 2.5z" fill-rule="evenodd"/>
<path d="M23.6 304.4l.5 2.4h-1z" fill-rule="evenodd"/>
<path d="M23.1 361.1h1l-.5 2.5z" fill-rule="evenodd"/>
<path d="M483 363.6l.5 2.5h-1z" fill-rule="evenodd"/>
<path d="M326.3 393.3l2.2-1.4 .4 1z" fill-rule="evenodd"/>
<path d="M387.3 391.9l2.2 1.4-2.5-.4z" fill-rule="evenodd"/>
<path d="M47 442.8l2.5-.5v.9z" fill-rule="evenodd"/>
<path d="M171.5 442.3l2.5 .5-2.5 .4z" fill-rule="evenodd"/>
<path d="M190.1 443.2l.5 2.6h-1z" fill-rule="evenodd"/>
<path d="M462.9 475l.5 2.5h-1.1z" fill-rule="evenodd"/>
<path d="M482.5 463h1l-.5 2.5z" fill-rule="evenodd"/>
<path d="M482.6 465.5l.5 2.5h-1z" fill-rule="evenodd"/>
<path d="M47 516.8l2.5-.5v1z" fill-rule="evenodd"/>
<path d="M68.4 516.3l2.5 .5-2.5 .5z" fill-rule="evenodd"/>
<path d="M150.1 516.8l2.6-.5v1z" fill-rule="evenodd"/>
<path d="M171.5 516.3l2.5 .5-2.5 .5z" fill-rule="evenodd"/>
<path d="M189.6 504.3h1l-.5 2.4z" fill-rule="evenodd"/>
<path d="M207.5 504.3h1l-.5 2.4z" fill-rule="evenodd"/>
<path d="M462.3 504.3h1.1l-.5 2.4z" fill-rule="evenodd"/>
<path d="M482.1 504.3h1l-.5 2.4z" fill-rule="evenodd"/>
<path d="M47 522.7l2.5-.4v.9z" fill-rule="evenodd"/>
<path d="M171.5 522.3l2.5 .4-2.5 .5z" fill-rule="evenodd"/>
</g>
<!-- layer: Symbol (ANSI) -->
<path d="M81.7 446.2l2.6 .1-.3 1.1zM81.7 446.2l103.6 28M160.7 447.2l2.5 .5-.4 .9zM160.7 447.2l67.4 25.6h2.5M195 476.8l34 9.2h2.6" fill="none" stroke="#000" stroke-width=".4"/>
<g fill="#000">
<path d="M81.7 446.2l2.6 .1-.3 1.1z" fill-rule="evenodd"/>
<path d="M160.7 447.2l2.5 .5-.4 .9z" fill-rule="evenodd"/>
</g>
<g font-size="6.3">
<text x="728.1" y="524.9">D</text>
<text x="762.8" y="525">Funnel - SANS design</text>
</g>
<g font-size="4.4">
<text x="654.8" y="477.8">Beaucage</text>
<text x="699.3" y="478">7/25/2022</text>
</g>
<g font-size="4.2">
<text x="52.8" y="24.4">8</text>
<text x="160.8" y="24.4">7</text>
<text x="268.7" y="24.4">6</text>
<text x="376.7" y="24.4">5</text>
<text x="484.6" y="24.4">4</text>
<text x="592.6" y="24.4">3</text>
<text x="700.5" y="24.4">2</text>
<text x="808.5" y="24.4">1</text>
<text x="149.5" y="53.8">1/4-28 UNF tap - bottoming chamfer</text>
<text x="136.7" y="59.4">- flat bottom hole</text>
<text x="8.8" y="71.4">D</text>
<text x="852" y="71.4">D</text>
<text x="8.9" y="211.1">C</text>
<text x="852.2" y="211.1">C</text>
<text x="118.7" y="233.7">.060</text>
<text x="19.5" y="295.7">.161</text>
<text x="19.5" y="335.5">.466</text>
<text x="9" y="350.8">B</text>
<text x="852.2" y="350.8">B</text>
<text x="354.6" y="388.9">42°</text>
<text x="202.8" y="396.8">1.755</text>
<text x="478.9" y="416.1">.802</text>
<text x="186.1" y="476.5">.500</text>
<text x="8.9" y="490.5">A</text>
<text x="478.5" y="487.6">.325</text>
<text x="852.2" y="490.5">A</text>
<text x="458.8" y="492.4">.250</text>
<text x="54.9" y="518.3">.188</text>
<text x="158" y="518.3">.188</text>
<text x="105.3" y="524.3">1.000</text>
<text x="742.9" y="532.6">5 : 1</text>
<text x="812.4" y="532.6">1</text>
<text x="823" y="532.6">1</text>
<text x="52.8" y="537.5">8</text>
<text x="160.8" y="537.5">7</text>
<text x="268.7" y="537.5">6</text>
<text x="376.7" y="537.5">5</text>
<text x="484.6" y="537.5">4</text>
<text x="592.6" y="537.5">3</text>
<text x="700.5" y="537.5">2</text>
<text x="808.5" y="537.5">1</text>
</g>
<g font-size="4">
<text x="136.7" y="53.8">⌀.250</text>
<text x="104.8" y="263.1">⌀.678</text>
<text x="104.8" y="444.2">⌀1.00</text>
<text x="231.4" y="474.3">⌀.177 THRU</text>
<text x="232.3" y="487.5">⌀.177 THRU</text>
</g>
<g font-size="3.5">
<text x="654.8" y="473.2">DRAWN</text>
<text x="654.8" y="482.8">CHECKED</text>
<text x="724.7" y="488.9">TITLE</text>
<text x="654.8" y="492.3">QA</text>
<text x="654.8" y="501.8">MFG</text>
<text x="654.8" y="511.4">APPROVED</text>
<text x="726.7" y="517.7">SIZE</text>
<text x="762.8" y="517.7">DWG NO</text>
<text x="841.4" y="517.7">REV</text>
<text x="724.7" y="530.4">SCALE</text>
<text x="800.9" y="532.6">SHEET</text>
<text x="817.4" y="532.6">OF</text>
</g>
</svg>
